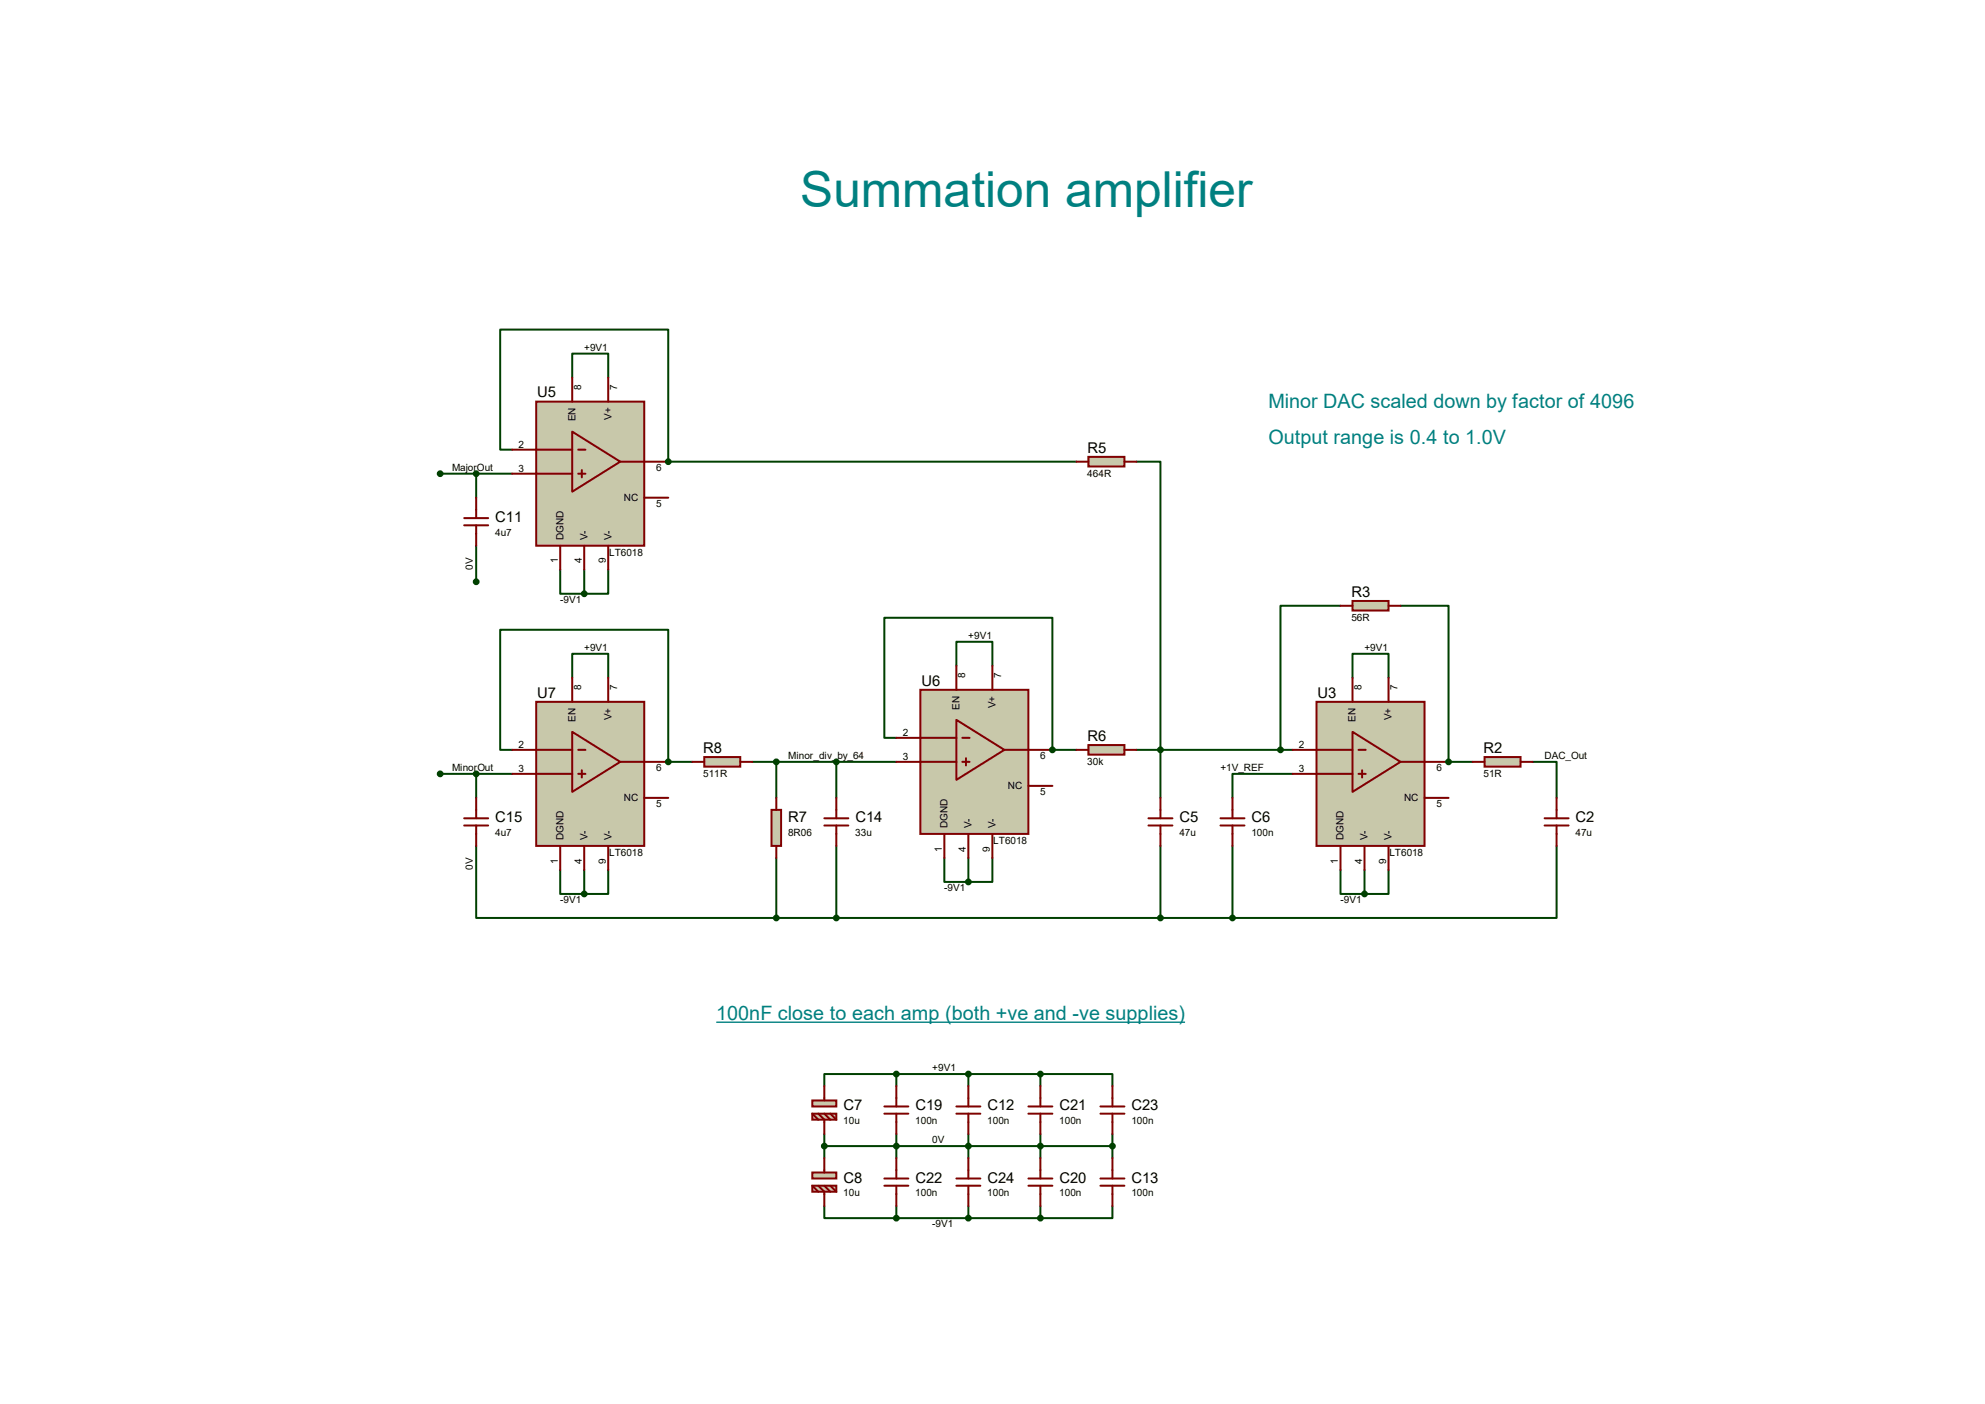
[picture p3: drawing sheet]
<svg xmlns="http://www.w3.org/2000/svg" width="420mm" height="297mm" viewBox="0 0 420 297" stroke-linecap="round" stroke-linejoin="round" font-family="sans-serif">
<g fill="none" stroke="#004000" stroke-width=".42">
<path d="M121.1 79.9v-5.1h7.6v5.1M93.1 100.2h15.3M100.8 100.2v5.1M100.8 115.4v7.7M118.5 120.5v5.1h5.1M123.6 120.5v5.1M128.7 120.5v5.1h-5.1M108.4 158.6h-2.6v-25.4h35.6v28M121.1 143.4v-5.1h7.6v5.1M202.4 140.8v-5h7.6v5M286.2 143.4v-5.1h7.6v5.1M93.1 163.7h15.3"/>
<path d="M100.8 163.7v5.1M159.2 161.2h30.5M164.3 161.2v7.6M177 161.2v7.6M273.5 163.7h-12.7v5.1M118.5 184v5.1h5.1M123.6 184v5.1M128.7 184v5.1h-5.1M199.8 181.5v5.1h5.1M204.9 181.5v5.1M210 181.5v5.1h-5.1M283.6 184v5.1h5.1"/>
<path d="M288.7 184v5.1M293.8 184v5.1h-5.1M174.4 239.9v5.1M189.7 227.2h-15.3v2.5M189.7 227.2h30.4M189.7 227.2v2.5M189.7 239.9v5.1M204.9 227.2v2.5M204.9 239.9v5.1M220.1 227.2h15.3v2.5M220.1 227.2v2.5M220.1 239.9v5.1"/>
<path d="M235.4 239.9v5.1M174.4 255.1v2.6h15.3M174.4 242.4h61M189.7 255.1v2.6M189.7 257.7h30.4M204.9 255.1v2.6M220.1 255.1v2.6M235.4 255.1v2.6h-15.3"/>
</g>
<circle cx="141.4" cy="161.2" r=".21" fill="#004000"/>
<path d="M189.7 156.1h-2.6v-25.4h35.6v27.9M141.4 161.2h5.1" fill="none" stroke="#004000" stroke-width=".42"/>
<circle cx="222.7" cy="158.6" r=".21" fill="#004000"/>
<path d="M240.5 97.7h5v60.9M296.3 128.1h10.2v33.1M222.7 158.6h5.1M240.5 158.6h5M245.5 158.6v10.2M100.8 178.9v15.3h63.5M177 178.9v15.3h-12.7M324.3 161.2h5.1v7.6M164.3 181.5v12.7" fill="none" stroke="#004000" stroke-width=".42"/>
<circle cx="306.5" cy="161.2" r=".21" fill="#004000"/>
<path d="M108.4 95.1h-2.6v-25.4h35.6v28M283.6 128.1h-12.7v30.5M245.5 158.6h28M245.5 178.9v15.3M260.8 178.9v15.3M306.5 161.2h5.1M329.4 178.9v15.3h-68.6M177 194.2h83.8" fill="none" stroke="#004000" stroke-width=".42"/>
<circle cx="141.4" cy="97.7" r=".21" fill="#004000"/>
<path d="M141.4 97.7h86.4" fill="none" stroke="#004000" stroke-width=".42"/>
<path d="M230.3 96.6h7.6v2.1h-7.6z" fill="#c8c8aa" stroke="#800000" stroke-width=".42"/>
<path d="M227.8 97.7h2.5M237.9 97.7h2.6" fill="none" stroke="#800000" stroke-width=".42"/>
<path d="M149 160.1h7.6v2.1h-7.6z" fill="#c8c8aa" stroke="#800000" stroke-width=".42"/>
<path d="M146.5 161.2h2.5M156.6 161.2h2.6" fill="none" stroke="#800000" stroke-width=".42"/>
<path d="M286.2 127.1h7.6v2.1h-7.6z" fill="#c8c8aa" stroke="#800000" stroke-width=".42"/>
<path d="M283.6 128.1h2.6M293.8 128.1h2.5" fill="none" stroke="#800000" stroke-width=".42"/>
<g fill="#c8c8aa" stroke="#800000" stroke-width=".42">
<path d="M171.9 232.8h5.1v1.3h-5.1z"/>
<path d="M171.9 235.6h5.1v1.3h-5.1z"/>
</g>
<path d="M171.9 235.6l1.2 1.3M173.1 235.6l1.3 1.3v3M174.4 229.7v3.1M174.4 235.6l1.3 1.3M175.7 235.6l1.3 1.3" fill="none" stroke="#800000" stroke-width=".42"/>
<g fill="#c8c8aa" stroke="#800000" stroke-width=".42">
<path d="M171.9 248h5.1v1.3h-5.1z"/>
<path d="M171.9 250.8h5.1v1.3h-5.1z"/>
</g>
<path d="M258.2 174.6h5.1M258.2 173.1h5.1M260.8 168.8v4.3M260.8 174.6v4.3M171.9 250.8l1.2 1.3M173.1 250.8l1.3 1.3v3M174.4 245v3M174.4 250.8l1.3 1.3M175.7 250.8l1.3 1.3" fill="none" stroke="#800000" stroke-width=".42"/>
<g fill="#c8c8aa" stroke="#800000" stroke-width=".42">
<path d="M194.7 145.9h22.9v30.5h-22.9z"/>
<path d="M202.4 152.3l10.1 6.3-10.1 6.4z"/>
</g>
<path d="M189.7 156.1h12.7M202.4 140.8v5.1M203.6 156.1h1.5M210 140.8v5.1M212.5 158.6h10.2M189.7 161.2h12.7M199.8 176.4v5.1M203.6 161.2h1.5M204.4 160.4v1.5M204.9 176.4v5.1M210 176.4v5.1M217.6 166.2h5.1" fill="none" stroke="#800000" stroke-width=".42"/>
<g fill="#c8c8aa" stroke="#800000" stroke-width=".42">
<path d="M278.6 148.5h22.8v30.4h-22.8z"/>
<path d="M286.2 154.8l10.1 6.4-10.1 6.3z"/>
</g>
<path d="M273.5 158.6h12.7M286.2 143.4v5.1M287.4 158.6h1.6M293.8 143.4v5.1M273.5 163.7h12.7M283.6 178.9v5.1M287.4 163.7h1.6M288.2 162.9v1.6M288.7 178.9v5.1M293.8 178.9v5.1M296.3 161.2h10.2M301.4 168.8h5.1" fill="none" stroke="#800000" stroke-width=".42"/>
<circle cx="288.7" cy="189.1" r=".51" fill="#004000" stroke="#004000" stroke-width=".42"/>
<g fill="#c8c8aa" stroke="#800000" stroke-width=".42">
<path d="M113.5 148.5h22.8v30.4h-22.8z"/>
<path d="M121.1 154.8l10.1 6.4-10.1 6.3z"/>
</g>
<g fill="none" stroke="#800000" stroke-width=".42">
<path d="M108.4 158.6h12.7M121.1 143.4v5.1M122.3 158.6h1.6M128.7 143.4v5.1M108.4 163.7h12.7M118.5 178.9v5.1M122.3 163.7h1.6M123.1 162.9v1.6M123.6 178.9v5.1M128.7 178.9v5.1M131.2 161.2h10.2M136.3 168.8h5.1"/>
<path d="M174.4 174.6h5.1M174.4 173.1h5.1M177 168.8v4.3M177 174.6v4.3M243 174.6h5.1M243 173.1h5.1M245.5 168.8v4.3M245.5 174.6v4.3M326.8 174.6h5.1M326.8 173.1h5.1M329.4 168.8v4.3M329.4 174.6v4.3"/>
<path d="M187.1 235.6h5.1M187.1 234.1h5.1M189.7 229.7v4.4M189.7 235.6v4.3M202.4 235.6h5M202.4 234.1h5M204.9 229.7v4.4M204.9 235.6v4.3M217.6 235.6h5.1M217.6 234.1h5.1M220.1 229.7v4.4M220.1 235.6v4.3"/>
<path d="M232.8 235.6h5.1M232.8 234.1h5.1M235.4 229.7v4.4M235.4 235.6v4.3M187.1 250.8h5.1M187.1 249.3h5.1M189.7 245v4.3M189.7 250.8v4.3M202.4 250.8h5M202.4 249.3h5M204.9 245v4.3M204.9 250.8v4.3"/>
<path d="M217.6 250.8h5.1M217.6 249.3h5.1M220.1 245v4.3M220.1 250.8v4.3M232.8 250.8h5.1M232.8 249.3h5.1M235.4 245v4.3M235.4 250.8v4.3"/>
</g>
<g fill="#004000" stroke="#004000" stroke-width=".42">
<circle cx="123.6" cy="189.1" r=".51"/>
<circle cx="204.9" cy="227.2" r=".51"/>
<circle cx="189.7" cy="227.2" r=".51"/>
<circle cx="220.1" cy="227.2" r=".51"/>
<circle cx="204.9" cy="186.6" r=".51"/>
<circle cx="189.7" cy="257.7" r=".51"/>
<circle cx="204.9" cy="257.7" r=".51"/>
<circle cx="220.1" cy="257.7" r=".51"/>
<circle cx="189.7" cy="242.4" r=".51"/>
<circle cx="174.4" cy="242.4" r=".51"/>
<circle cx="204.9" cy="242.4" r=".51"/>
<circle cx="220.1" cy="242.4" r=".51"/>
<circle cx="235.4" cy="242.4" r=".51"/>
<circle cx="93.1" cy="163.7" r=".51"/>
</g>
<path d="M151.6 216.2h99.1" fill="none" stroke="#008080" stroke-width=".3"/>
<g fill="#c8c8aa" stroke="#800000" stroke-width=".42">
<path d="M113.5 85h22.8v30.4h-22.8z"/>
<path d="M121.1 91.3l10.1 6.4-10.1 6.3z"/>
</g>
<g fill="none" stroke="#800000" stroke-width=".42">
<path d="M121.1 79.9v5.1M128.7 79.9v5.1M108.4 95.1h12.7M122.3 95.1h1.6M123.1 99.4v1.6M131.2 97.7h10.2M98.2 111.1h5.1M98.2 109.6h5.1M100.8 105.3v4.3M100.8 111.1v4.3M108.4 100.2h12.7M118.5 115.4v5.1"/>
<path d="M122.3 100.2h1.6M123.6 115.4v5.1M128.7 115.4v5.1M136.3 105.3h5.1M98.2 174.6h5.1M98.2 173.1h5.1M100.8 168.8v4.3M100.8 174.6v4.3"/>
</g>
<g fill="#004000" stroke="#004000" stroke-width=".42">
<circle cx="123.6" cy="125.6" r=".51"/>
<circle cx="93.1" cy="100.2" r=".51"/>
<circle cx="100.8" cy="163.7" r=".51"/>
<circle cx="100.8" cy="100.2" r=".51"/>
<circle cx="100.8" cy="123.1" r=".51"/>
</g>
<path d="M163.2 171.3h2.1v7.6h-2.1z" fill="#c8c8aa" stroke="#800000" stroke-width=".42"/>
<path d="M164.3 168.8v2.5M164.3 178.9v2.6" fill="none" stroke="#800000" stroke-width=".42"/>
<g fill="#004000" stroke="#004000" stroke-width=".42">
<circle cx="164.3" cy="161.2" r=".51"/>
<circle cx="177" cy="161.2" r=".51"/>
<circle cx="141.4" cy="161.2" r=".51"/>
</g>
<path d="M230.3 157.6h7.6v2h-7.6z" fill="#c8c8aa" stroke="#800000" stroke-width=".42"/>
<path d="M227.8 158.6h2.5M237.9 158.6h2.6" fill="none" stroke="#800000" stroke-width=".42"/>
<g fill="#004000" stroke="#004000" stroke-width=".42">
<circle cx="222.7" cy="158.6" r=".51"/>
<circle cx="164.3" cy="194.2" r=".51"/>
<circle cx="177" cy="194.2" r=".51"/>
<circle cx="245.5" cy="158.6" r=".51"/>
</g>
<path d="M314.1 160.1h7.6v2.1h-7.6z" fill="#c8c8aa" stroke="#800000" stroke-width=".42"/>
<path d="M311.6 161.2h2.5M321.7 161.2h2.6" fill="none" stroke="#800000" stroke-width=".42"/>
<g fill="#004000" stroke="#004000" stroke-width=".42">
<circle cx="306.5" cy="161.2" r=".51"/>
<circle cx="245.5" cy="194.2" r=".51"/>
<circle cx="260.8" cy="194.2" r=".51"/>
<circle cx="270.9" cy="158.6" r=".51"/>
<circle cx="141.4" cy="97.7" r=".51"/>
</g>
<text font-size="10.5" fill="#008080" x="169.3" y="43.7">Summation amplifier</text>
<g font-size="4.2" fill="#008080">
<text x="268.4" y="86.2">Minor DAC scaled down by factor of 4096</text>
<text x="268.4" y="93.9">Output range is 0.4 to 1.0V</text>
<text x="151.6" y="215.8">100nF close to each amp (both +ve and -ve supplies)</text>
</g>
<g font-size="3.1">
<text x="113.7" y="84.1">U5</text>
<text x="230.1" y="95.8">R5</text>
<text x="104.8" y="110.4">C11</text>
<text x="286" y="126.2">R3</text>
<text x="113.7" y="147.6">U7</text>
<text x="195" y="145">U6</text>
<text x="278.8" y="147.6">U3</text>
<text x="148.8" y="159.3">R8</text>
<text x="230.1" y="156.7">R6</text>
<text x="313.9" y="159.3">R2</text>
<text x="104.8" y="173.9">C15</text>
<text x="166.8" y="173.9">R7</text>
<text x="181" y="173.9">C14</text>
<text x="249.6" y="173.9">C5</text>
<text x="264.8" y="173.9">C6</text>
<text x="333.4" y="173.9">C2</text>
<text x="178.4" y="234.9">C7</text>
<text x="193.7" y="234.9">C19</text>
<text x="208.9" y="234.9">C12</text>
<text x="224.2" y="234.9">C21</text>
<text x="239.4" y="234.9">C23</text>
<text x="178.4" y="250.1">C8</text>
<text x="193.7" y="250.1">C22</text>
<text x="208.9" y="250.1">C24</text>
<text x="224.2" y="250.1">C20</text>
<text x="239.4" y="250.1">C13</text>
</g>
<g font-size="2.1">
<text x="123.6" y="74.2">+9V1</text>
<text x="123" y="82.4" transform="rotate(-90 123 82.4)">8</text>
<text x="130.6" y="82.4" transform="rotate(-90 130.6 82.4)">7</text>
<text x="121.7" y="89.2" transform="rotate(-90 121.7 89.2)">EN</text>
<text x="129.4" y="88.9" transform="rotate(-90 129.4 88.9)">V+</text>
<text x="109.7" y="94.7">2</text>
<text x="95.7" y="99.6">MajorOut</text>
<text x="109.7" y="99.8">3</text>
<text x="138.8" y="99.6">6</text>
<text x="230.1" y="100.8">464R</text>
<text x="132" y="106">NC</text>
<text x="138.8" y="107.2">5</text>
<text x="104.8" y="113.4">4u7</text>
<text x="118" y="119.2" transform="rotate(-90 118 119.2)">1</text>
<text x="119.2" y="114.2" transform="rotate(-90 119.2 114.2)">DGND</text>
<text x="123.1" y="119.2" transform="rotate(-90 123.1 119.2)">4</text>
<text x="124.3" y="114.2" transform="rotate(-90 124.3 114.2)">V-</text>
<text x="128.2" y="119.2" transform="rotate(-90 128.2 119.2)">9</text>
<text x="128.9" y="117.6">LT6018</text>
<text x="129.4" y="114.2" transform="rotate(-90 129.4 114.2)">V-</text>
<text x="100" y="120.5" transform="rotate(-90 100 120.5)">0V</text>
<text x="118.5" y="127.6">-9V1</text>
<text x="285.9" y="131.3">56R</text>
<text x="123.6" y="137.7">+9V1</text>
<text x="204.9" y="135.2">+9V1</text>
<text x="288.7" y="137.7">+9V1</text>
<text x="204.2" y="143.4" transform="rotate(-90 204.2 143.4)">8</text>
<text x="211.9" y="143.4" transform="rotate(-90 211.9 143.4)">7</text>
<text x="123" y="145.9" transform="rotate(-90 123 145.9)">8</text>
<text x="130.6" y="145.9" transform="rotate(-90 130.6 145.9)">7</text>
<text x="210.6" y="149.8" transform="rotate(-90 210.6 149.8)">V+</text>
<text x="288.1" y="145.9" transform="rotate(-90 288.1 145.9)">8</text>
<text x="295.7" y="145.9" transform="rotate(-90 295.7 145.9)">7</text>
<text x="121.7" y="152.7" transform="rotate(-90 121.7 152.7)">EN</text>
<text x="129.4" y="152.4" transform="rotate(-90 129.4 152.4)">V+</text>
<text x="191" y="155.7">2</text>
<text x="203" y="150.1" transform="rotate(-90 203 150.1)">EN</text>
<text x="286.8" y="152.7" transform="rotate(-90 286.8 152.7)">EN</text>
<text x="294.4" y="152.4" transform="rotate(-90 294.4 152.4)">V+</text>
<text x="109.7" y="158.2">2</text>
<text x="166.8" y="160.6">Minor_div_by_64</text>
<text x="191" y="160.8">3</text>
<text x="220.1" y="160.6">6</text>
<text x="230.1" y="161.8">30k</text>
<text x="274.8" y="158.2">2</text>
<text x="326.8" y="160.6">DAC_Out</text>
<text x="95.7" y="163.1">MinorOut</text>
<text x="109.7" y="163.3">3</text>
<text x="138.8" y="163.1">6</text>
<text x="148.8" y="164.3">511R</text>
<text x="213.3" y="167">NC</text>
<text x="258.2" y="163.1">+1V_REF</text>
<text x="274.8" y="163.3">3</text>
<text x="303.9" y="163.1">6</text>
<text x="313.9" y="164.3">51R</text>
<text x="132" y="169.5">NC</text>
<text x="138.8" y="170.7">5</text>
<text x="220.1" y="168.2">5</text>
<text x="297.1" y="169.5">NC</text>
<text x="303.9" y="170.7">5</text>
<text x="104.8" y="176.9">4u7</text>
<text x="119.2" y="177.7" transform="rotate(-90 119.2 177.7)">DGND</text>
<text x="124.3" y="177.7" transform="rotate(-90 124.3 177.7)">V-</text>
<text x="129.4" y="177.7" transform="rotate(-90 129.4 177.7)">V-</text>
<text x="166.7" y="176.9">8R06</text>
<text x="181" y="176.9">33u</text>
<text x="200.5" y="175.1" transform="rotate(-90 200.5 175.1)">DGND</text>
<text x="205.6" y="175.1" transform="rotate(-90 205.6 175.1)">V-</text>
<text x="210.2" y="178.6">LT6018</text>
<text x="210.6" y="175.1" transform="rotate(-90 210.6 175.1)">V-</text>
<text x="249.5" y="176.9">47u</text>
<text x="264.8" y="176.9">100n</text>
<text x="284.3" y="177.7" transform="rotate(-90 284.3 177.7)">DGND</text>
<text x="289.4" y="177.7" transform="rotate(-90 289.4 177.7)">V-</text>
<text x="294.4" y="177.7" transform="rotate(-90 294.4 177.7)">V-</text>
<text x="333.3" y="176.9">47u</text>
<text x="100" y="184" transform="rotate(-90 100 184)">0V</text>
<text x="118" y="182.7" transform="rotate(-90 118 182.7)">1</text>
<text x="123.1" y="182.7" transform="rotate(-90 123.1 182.7)">4</text>
<text x="128.2" y="182.7" transform="rotate(-90 128.2 182.7)">9</text>
<text x="128.9" y="181.1">LT6018</text>
<text x="199.3" y="180.1" transform="rotate(-90 199.3 180.1)">1</text>
<text x="204.4" y="180.1" transform="rotate(-90 204.4 180.1)">4</text>
<text x="209.4" y="180.1" transform="rotate(-90 209.4 180.1)">9</text>
<text x="283.1" y="182.7" transform="rotate(-90 283.1 182.7)">1</text>
<text x="288.2" y="182.7" transform="rotate(-90 288.2 182.7)">4</text>
<text x="293.3" y="182.7" transform="rotate(-90 293.3 182.7)">9</text>
<text x="294" y="181.1">LT6018</text>
<text x="118.5" y="191.1">-9V1</text>
<text x="199.8" y="188.5">-9V1</text>
<text x="283.6" y="191.1">-9V1</text>
<text x="197.3" y="226.6">+9V1</text>
<text x="178.4" y="237.8">10u</text>
<text x="193.7" y="237.8">100n</text>
<text x="208.9" y="237.8">100n</text>
<text x="224.1" y="237.8">100n</text>
<text x="239.4" y="237.8">100n</text>
<text x="197.3" y="241.9">0V</text>
<text x="178.4" y="253.1">10u</text>
<text x="193.7" y="253.1">100n</text>
<text x="208.9" y="253.1">100n</text>
<text x="224.1" y="253.1">100n</text>
<text x="239.4" y="253.1">100n</text>
<text x="197.3" y="259.6">-9V1</text>
</g>
</svg>
